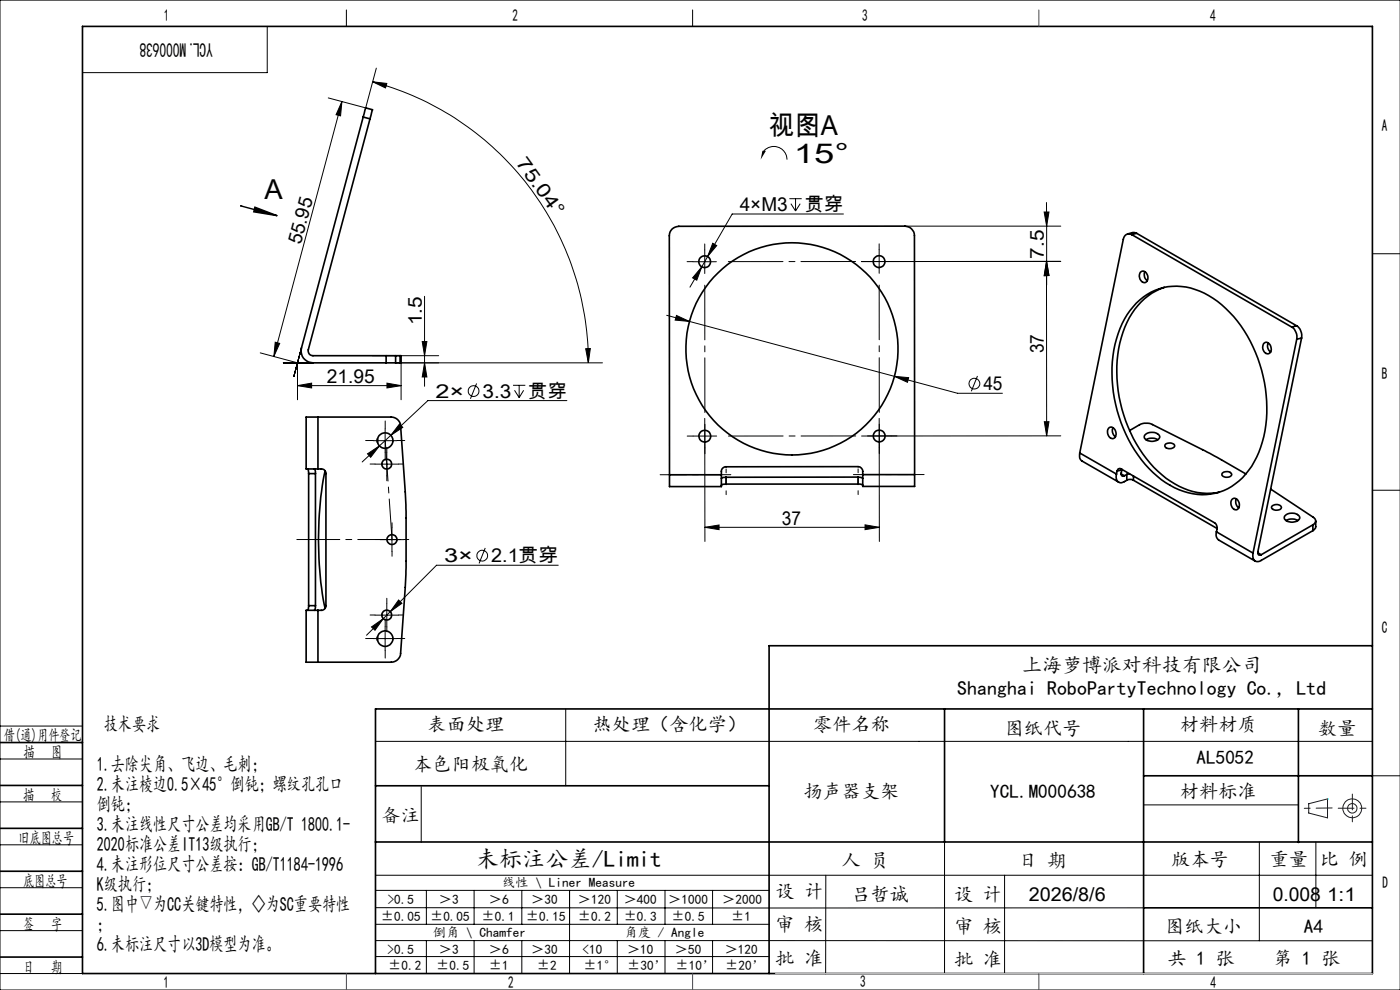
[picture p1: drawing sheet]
<svg xmlns="http://www.w3.org/2000/svg" width="297mm" height="210mm" viewBox="0 0 297 210" stroke-linecap="round" stroke-linejoin="round" font-family="sans-serif">
<g fill="none" stroke="#000" stroke-width=".21">
<path d="M0 0h297v210h-297zM56.7 5.6v9.8h-39.2M73.5 2.1v3.5M79.1 17.3l3 .4-.3 1zM79.1 17.3a61.7 61.7 0 0 1 45.7 59.7M79.8 14.5l-2.2 8.4-8-2.1M146.9 2.1v3.5M72.5 21.5l-14.4 54.1M72.5 21.5l-.3 3.1-.9-.3zM161.7 32.4a2.81 2.81 0 0 1 3.2-1.2 2.81 2.81 0 0 1 2.1 2.7M147 55.5h5M148.9 56.6l-1.1 2.8-.9-.5z"/>
<path d="M148.9 56.6l-2.5 4.3M149.5 53v5M150.1 54.4l-1.2 2.2M151.2 51.6l.8 .5-1.9 2.3zM167.5 42.1h2.6M167.8 43.2l1 1.6M168.8 42.1v2.7M169.8 43.2l-1 1.6M178.9 45.4h-23.6l-5.2 9M192 48h33M221.5 45h1l-.5 3zM222 55.4v37.1"/>
<path d="M222 43v5M222 55.4l.5 3-1 .1zM222 48v12.5M225 55.4l-42.3 .1M291.1 53.8h5.9M55.2 74.9l7.9 2.1v7.8M58.4 72.6l.9 .2-1.2 2.8zM60.1 77h6.3M64 73.8l-1.7 6.1M79 75.5h14.1M85.1 77v7.8M89.6 72.5h1l-.5 3z"/>
<path d="M90.1 62.9v19M90.1 77l.5 3h-1zM124.2 74l1-.1-.4 3.1zM127.8 77h-43.9M141.4 66.9l4.9 1.3M143.5 66.9l2.8 1.3-3.1-.3zM146.3 68.2l43.4 11.6M189.7 79.8l3.1 .3-.3 1zM189.7 79.8l13.4 3.6h9.6M207.4 79.8l-1.3 3.2M63.1 81.8l3-.5v1zM63.1 81.8h22"/>
<path d="M78 96.3l2.5-1.7-1.9 2.4zM79.2 93.5h5M79.6 98.5h5M80.5 94.6l-3.7 3.4M81.7 91v4.9M82.1 95.9v5.1M82.1 81.3l3 .5-3 .5zM82.9 92.3l-2.4 2.3M84.8 89.9l.6 .8-2.5 1.6zM101.1 81.3l-1.3 3.3M108.8 81.7h2.6M109.1 82.8l1 1.5"/>
<path d="M110.1 81.7v2.6M111.1 82.8l-1 1.5M120.3 85h-29.5l-7.9 7.3M149.5 88.8v26.1M186.5 88.8v26.1M221.5 89.5h1l-.5 3zM225 92.5h-42.2M80.6 114.5h5.1M83.1 112v5M102.9 116.2l-1.3 3.3M118.4 119.9h-25.8l-9.8 9.8M149.5 111.9l3-.5v1z"/>
<path d="M149.5 111.9h37M183.5 111.3l3 .6-3 .5zM291.1 104h5.9M78.8 133l2.5-1.8-1.7 2.5zM79.2 135.5h5M79.6 130.5h5M81.3 131.2l-3.5 3.6M81.7 133v5M82.1 128v5M82.8 129.7l-1.5 1.5M84.6 127.3l.7 .7-2.5 1.7zM0 154h17.5"/>
<path d="M79.7 157.3h211.4M120 150.4v16.3M0 179.2h17.5M0 161h17.5M0 170.1h17.5M89.4 166.9v11.8M200.4 178.6v27.9M242.6 170.7h32.8M267.2 178.6v21M279.2 178.6v14M291.1 164.6h6M0 188.3h17.5"/>
<path d="M0 197.4h17.5M79.7 185.7h211.4M79.7 199.5l211.4 .1M79.7 192.5l162.9 .1M79.7 188.9h83.5M79.7 196.1h83.5M90.5 188.9v7.2M90.5 199.5v7M100.6 188.9v7.2M100.6 199.5v7M110.7 188.9v7.2M110.7 199.5v7"/>
<path d="M120.8 188.9v17.6M131 188.9v7.2M131 199.5v7M141.1 188.9v7.2M141.1 199.5v7M151.2 188.9v7.2M151.2 199.5v7M175.2 185.7v20.9M213.1 185.7v20.8M0 206.5h17.5M79.7 202.9h83.5M163.2 206.5h127.9"/>
<circle cx="100.5" cy="82.9" r="1.14"/>
<circle cx="206.7" cy="81.4" r="1.14"/>
<circle cx="102.3" cy="117.9" r="1.14"/>
</g>
<g fill="#000">
<path d="M161.7 32h.8l-1.1 1.9zM54.1 43.9l4.7 1.8-5-.8z"/>
<path d="M221.5 45h1l-.5 3zM222 55.4l.5 3-1 .1z"/>
<path d="M58.4 72.6l.9 .2-1.2 2.8zM72.5 21.5l-.3 3.1-.9-.3z"/>
<path d="M89.6 72.5h1l-.5 3zM90.1 77l.5 3h-1z"/>
<path d="M124.2 74l1-.1-.4 3.1zM79.1 17.3l3 .4-.3 1z"/>
<path d="M63.1 81.8l3-.5v1zM82.1 81.3l3 .5-3 .5z"/>
<path d="M78 96.3l.6 .7 1.9-2.4zM84.8 89.9l-1.9 2.4 2.5-1.6zM78.8 133l.8 .7 1.7-2.5zM84.6 127.3l-1.8 2.4 2.5-1.7zM148.9 56.6l-2 2.3 .9 .5zM151.2 51.6l-1.1 2.8 1.9-2.3zM143.5 66.9l-.3 1 3.1 .3zM189.7 79.8l2.8 1.3 .3-1z"/>
<path d="M221.5 89.5h1l-.5 3zM222 55.4l.5 3-1 .1z"/>
<path d="M183.5 111.3l3 .6-3 .5zM149.5 111.9l3-.5v1z"/>
</g>
<path d="M51 43.7h.1M51 43.7l7.8 2M54.1 43.9l4.7 1.8-5-.8z" fill="none" stroke="#000" stroke-width=".3"/>
<g fill="none" stroke="#191924" stroke-width=".21">
<path d="M277.6 170.5l4-1v4l-4-1z"/>
<circle cx="286.9" cy="171.5" r="1.01"/>
<circle cx="286.9" cy="171.5" r="2"/>
</g>
<path d="M63 114.4h22" fill="none" stroke="#000" stroke-width=".21" stroke-dasharray="30.5 1.3 1.3 1.3" stroke-dashoffset="21.4"/>
<g fill="none" stroke="#000" stroke-width=".21" stroke-dasharray="30.5 1.3 1.3 1.3">
<path d="M147 55.5h-1.2M149.5 53v-1.3M186.5 53v-1.3M186.5 55.5h2.5M186.5 55.5v-2.5M186.5 55.5h-2.5M186.5 55.5v2.5M189 55.5h1.3M79.2 93.4h-1.6M79.6 98.4h-1.1M81.7 90.9v-1.6M81.7 95.9v1.7"/>
<path d="M82.1 95.9v-1M84.2 93.4h1.7M84.6 98.4h1M147 92.5h-1.2M149.5 92.5h2.5M149.5 92.5v-2.5M149.5 92.5h-2.5M149.5 92.5v2.5M149.5 95v1.2M186.5 92.5h2.5M186.5 92.5v-2.5M186.5 92.5h-2.5"/>
<path d="M186.5 92.5v2.5M186.5 95v1.2M189 92.5h1.3M80.7 114.4h-1.1M82.1 100.9v1.1M83.2 111.9v-1M83.2 116.9v1.1M85.7 114.4h1M79.2 135.4h-1.6M79.6 130.5h-1.1M81.7 132.9v-1.6M81.7 137.9v1.7"/>
<path d="M82.1 128v-1.1M82.1 133v1M84.2 135.4h1.7M84.6 130.5h1"/>
</g>
<path d="M154 99.5v5.4M182 104.9v-5.4" fill="none" stroke="#000" stroke-width=".21" stroke-dasharray="30.5 1.3 1.3 1.3" stroke-dashoffset="29.7"/>
<path d="M155 100.7h-15M196 100.7h-15" fill="none" stroke="#000" stroke-width=".21" stroke-dasharray="30.5 1.3 1.3 1.3" stroke-dashoffset="24.9"/>
<path d="M154.5 55.5h27M149.5 60.5v27M186.5 60.5v27M154.5 92.5h27" fill="none" stroke="#000" stroke-width=".21" stroke-dasharray="30.5 1.3 1.3 1.3" stroke-dashoffset="18.9"/>
<path d="M81.7 93.4l1.5 21" fill="none" stroke="#000" stroke-width=".21" stroke-dasharray="30.5 1.3 1.3 1.3" stroke-dashoffset="21.9"/>
<g fill="none" stroke="#000" stroke-width=".35">
<path d="M17.5 5.6h273.6v200.9h-273.6zM77 24.8l-13 49a2.51 2.51 0 0 0 2.4 3.2h15.5M77 24.8l.6-1.9 1.4 .4-.5 1.9M77 24.8l1.5 .4M78.5 25.2l-13.1 49a1.01 1.01 0 0 0 1 1.3h15.5M240.1 49.8a1.2 1.2 0 0 0-1.8 1l-9.2 45.3M240.1 49.8l33.9 19.6M241.1 49.5l-.5-.2-1.4 .3M241.1 49.5l-1 .3M241.1 49.5l34 19.6M241.9 57.8a.93 .93 0 0 1 1-.2 .93 .93 0 0 1 .6 .8 .96 .96 0 0 1-.1 1.1 .96 .96 0 0 1-1 .4 1.64 1.64 0 0 1-.5-2.1zM242.9 57.6a1.63 1.63 0 0 0 .5 1.9"/>
<path d="M81.9 75.5h2M81.9 77h2M81.9 75.5v1.5M83.9 75.5h1M83.9 77h1M83.9 75.5v1.5M84.9 75.5h.2v1.5h-.2M84.9 75.5v1.5M241.1 64.3a11.9 11.9 0 0 1 14.4-2.1 25.1 25.1 0 0 1 11.8 15.1 26.3 26.3 0 0 1-1.8 21.6 12.3 12.3 0 0 1-17.3 4 25.4 25.4 0 0 1-10.8-14.5 26.3 26.3 0 0 1 1.7-21.7zM247 61a14.4 14.4 0 0 0-8.8 9.5 29.5 29.5 0 0 0 8.3 30.2 14.3 14.3 0 0 0 12.2 3.7M268.1 72.9a.98 .98 0 0 1 1.1-.1 .98 .98 0 0 1 .5 1 .87 .87 0 0 1-.6 1.2 .87 .87 0 0 1-1.1-.7l-.1-.6zM269 72.7a1.57 1.57 0 0 0 .6 2"/>
<path d="M274 69.4a2.62 2.62 0 0 1 1.1 2.6M275.1 69.1a2.64 2.64 0 0 1 1 2.6M275.1 69.1l-1.1 .3M275.1 72l-9.3 45.3M276.1 71.7l-9.3 45.3a.49 .49 0 0 0 .1 .6 .49 .49 0 0 0 .6 .1M276.1 71.7l-1 .3M65.2 99.5l.3 1M66.7 99.5l.2 1M67.5 99.5h.7a.96 .96 0 0 1 .9 1v28a.96 .96 0 0 1-.9 1h-.7M67.5 88.5h15.5a1.99 1.99 0 0 1 2 1.8l1.1 18.2v13.3l-1.1 16.8a1.99 1.99 0 0 1-2 1.9h-15.5M67.5 88.5h-2.6v11h2.6M67.5 88.5v11"/>
<path d="M69 99.9a76.1 76.1 0 0 0 0 29.1M80.1 93.1v.7M229.1 96.1l-.1 .4a1.23 1.23 0 0 0 .5 1.3l7.8 4.5M229.1 96.1l7.8 4.5M235.2 90.9a.97 .97 0 0 1 1.1-.1 .97 .97 0 0 1 .4 1 .84 .84 0 0 1-.2 1 .84 .84 0 0 1-1.1 0l-.4-.8-.1-.6zM236.1 90.7a1.51 1.51 0 0 0 .5 1.9M237 99.9a.58 .58 0 0 1 .8-.4l19.9 11.4a1.37 1.37 0 0 1 .5 1.3l-.1 .6M237 99.9l-.1 .7M238 99.7l-.1 .6a.47 .47 0 0 0 0 .6 .47 .47 0 0 0 .6 0M238 99.7l-1 .2M238 99.5v.2M239.6 91.3l2.2-1.2a3.2 3.2 0 0 1 2.7 0l12.1 6.1 7.7 4.3"/>
<path d="M242.8 92.3a2.1 2.1 0 0 1 3.2 .3 1.77 1.77 0 0 1-2.5 .9l-.7-.5zM243.1 93.3a2.66 2.66 0 0 1 2.5 0M247.3 94.2a1.29 1.29 0 0 1 1.9 .4 1.29 1.29 0 0 1-2.1 .1zM65.5 100.5h1.4M65.5 100.5v28M66.9 100.5v28M142 100.7v2.5h11v-2.5M142 100.7h11M154 101.2l-1 .3M154 102.7l-1 .2M154 101.2v1.5M154 102.7h28"/>
<path d="M182 101.2l1 .3M182 102.7l1 .2M182 101.2h-28M182 101.2v1.5M183 100.7v-.7a1.02 1.02 0 0 0-1-1h-28a.96 .96 0 0 0-1 1v.7M183 100.7v2.5h11v-2.5M183 100.7h11M194 100.7v-50.7a2.05 2.05 0 0 0-2-2h-48a1.99 1.99 0 0 0-2 2v50.7M236.9 100.6a1.17 1.17 0 0 0 0 1.3 1.17 1.17 0 0 0 1.3 .4l.8-.4M237.8 100.5l.7 .4M239 101.9a1.5 1.5 0 0 1 1.5 0M239 100.6l-.5 .3"/>
<path d="M239 100.6v1.3M239.6 100.5l-.6 .1M240.5 101.9l17.7 10.2M240.5 101v.9M258.1 112.8v1.1l.4 .6 7.8 4.5M258.1 112.8l7.7 4.5M259.4 100.3a1.25 1.25 0 0 1 1.9 .4 1.2 1.2 0 0 1-2.1-.1zM261.5 105.8a1.21 1.21 0 0 1 1.2 .4 1.21 1.21 0 0 1 .2 1.3 .82 .82 0 0 1-.9 .7 .82 .82 0 0 1-.7-.8l-.2-.9zM262.3 105.8a1.55 1.55 0 0 0 .5 1.9M266.8 117.3l.7 .4M269.6 103.7l9 6a.85 .85 0 0 1 .5 .9 .85 .85 0 0 1-.6 .7M269.8 107.4a1.26 1.26 0 0 1 2.1 .3 1.23 1.23 0 0 1-2.2-.1z"/>
<path d="M272.5 109.5a2.1 2.1 0 0 1 3.2 .2 1.77 1.77 0 0 1-2.5 .9l-.7-.5zM272.8 110.4a2.66 2.66 0 0 1 2.5 0M278.5 112.6l-11 6.3a1.09 1.09 0 0 1-1.3 .1 1.09 1.09 0 0 1-.4-1.3v-.4M278.5 111.3l-11 6.4M278.5 111.3v1.3M279.1 110.5v1.5l-.6 .6M65.5 128.5l-.3 1M65.5 128.5h1.4M66.9 128.5l-.2 1M67.5 129.5h-2.6v11h2.6M67.5 129.5v11M80.1 135.1v.7"/>
<path d="M291.1 137h-127.9v69.5M0 157.5h17.5M200.4 150.4v28.2M242.6 150.4v56.1M275.4 150.4v28.3M291.1 150.4h-211.4v56.1M0 175.7h17.5M0 166.6h17.5M79.7 166.7h83.5M79.7 178.6h211.4M242.6 164.6h48.5M0 184.8h17.5"/>
<path d="M0 193.9h17.5M242.6 192.6h48.5M0 203h17.5"/>
<circle cx="149.5" cy="55.5" r="1.25"/>
<circle cx="186.5" cy="55.5" r="1.26"/>
<circle cx="168" cy="74" r="22.5"/>
<circle cx="81.7" cy="93.5" r="1.65"/>
<circle cx="82" cy="98.4" r="1.04"/>
<circle cx="149.5" cy="92.5" r="1.25"/>
<circle cx="186.5" cy="92.5" r="1.24"/>
<circle cx="83.2" cy="114.5" r="1.05"/>
<circle cx="81.7" cy="135.5" r="1.64"/>
<circle cx="82" cy="130.5" r="1.04"/>
</g>
<path d="M282.6 171.4l-5.9 .1M283.9 171.4h6M286.9 168.4v6" fill="none" stroke="#191924" stroke-width=".21" stroke-dasharray="6.3 1.3 1.3 1.3" stroke-dashoffset="3"/>
<path d="M164.5 206.5h126.6" fill="none" stroke="#c0c0c0" stroke-width=".21"/>
<path d="M220.4 2.1v3.5M73.5 206.5v3.5M146.9 206.5v3.5M220.4 206.5v3.5" fill="none" stroke="#00f" stroke-width=".21"/>
<path d="M281.6 169.5h.1" fill="none" stroke="#0ff" stroke-width=".21"/>
<g font-size="5.8">
<text x="163.2" y="28.5">视图A</text>
<text x="168.4" y="34.5">15°</text>
<text x="56.1" y="42.3">A</text>
</g>
<text font-size="4.9" x="100.9" y="184">未标注公差/Limit</text>
<g font-size="4.2">
<text x="45.1" y="9.2" transform="rotate(-180 45.1 9.2)">YCL.M000638</text>
<text x="216.8" y="142.5">上海萝博派对科技有限公司</text>
<text x="203.1" y="147.4">Shanghai RoboPartyTechnology Co., Ltd</text>
<text x="22" y="155.1">技术要求</text>
<text x="20.6" y="163.6">1.去除尖角、飞边、毛刺；</text>
<text x="20.6" y="167.8">2.未注棱边0.5×45°倒钝；螺纹孔孔口</text>
<text x="20.6" y="172">倒钝；</text>
<text x="20.6" y="176.3">3.未注线性尺寸公差均采用GB/T 1800.1-</text>
<text x="20.6" y="180.5">2020标准公差IT13级执行；</text>
<text x="20.6" y="184.7">4.未注形位尺寸公差按：GB/T1184-1996</text>
<text x="20.6" y="189">K级执行；</text>
<text x="20.6" y="193.2">5.图中▽为CC关键特性，◇为SC重要特性</text>
<text x="20.6" y="197.4">；</text>
<text x="20.6" y="201.7">6.未标注尺寸以3D模型为准。</text>
</g>
<g font-size="4.1">
<text x="109.4" y="34.6" transform="rotate(54 109.4 34.6)">75.04°</text>
<text x="156.9" y="44.8">4×M3</text>
<text x="170.8" y="44.8">贯穿</text>
<text x="63.8" y="52.1" transform="rotate(-75 63.8 52.1)">55.95</text>
<text x="221.5" y="54.8" transform="rotate(-90 221.5 54.8)">7.5</text>
<text x="89.5" y="68.9" transform="rotate(-90 89.5 68.9)">1.5</text>
<text x="221.5" y="74.9" transform="rotate(-90 221.5 74.9)">37</text>
<text x="69.3" y="81.2">21.95</text>
<text x="208.6" y="82.8">45</text>
<text x="92.4" y="84.4">2×</text>
<text x="102.4" y="84.4">3.3</text>
<text x="112.1" y="84.4">贯穿</text>
<text x="165.9" y="111.3">37</text>
<text x="94.2" y="119.3">3×</text>
<text x="104.2" y="119.3">2.1贯穿</text>
<text x="90.7" y="155.1">表面处理</text>
<text x="125.7" y="155.1">热处理（含化学）</text>
<text x="172.5" y="155.1">零件名称</text>
<text x="213.1" y="155.8">图纸代号</text>
<text x="250.3" y="155.1">材料材质</text>
<text x="279.6" y="155.8">数量</text>
<text x="87.6" y="163.5">本色阳极氧化</text>
<text x="253.8" y="162.1">AL5052</text>
<text x="170.4" y="169.2">扬声器支架</text>
<text x="210.1" y="169.2">YCL.M000638</text>
<text x="250.3" y="169.2">材料标准</text>
<text x="80.9" y="174.3">备注</text>
<text x="178.5" y="184">人 员</text>
<text x="216" y="184">日 期</text>
<text x="248.5" y="183.7">版本号</text>
<text x="269.4" y="183.7">重量</text>
<text x="280" y="183.7">比 例</text>
<text x="164.5" y="190.5">设 计</text>
<text x="180.6" y="191">吕哲诚</text>
<text x="202.4" y="191">设 计</text>
<text x="218.3" y="191">2026/8/6</text>
<text x="270" y="191">0.008</text>
<text x="281.5" y="191">1:1</text>
<text x="164.5" y="197.4">审 核</text>
<text x="202.4" y="197.9">审 核</text>
<text x="247.2" y="198">图纸大小</text>
<text x="276.6" y="198">A4</text>
<text x="164.5" y="204.6">批 准</text>
<text x="202.4" y="205">批 准</text>
<text x="247.7" y="204.6">共 1 张</text>
<text x="270.1" y="204.6">第 1 张</text>
</g>
<g font-size="3.5">
<text x="34.8" y="4.4">1</text>
<text x="108.7" y="4.4">2</text>
<text x="182.9" y="4.4">3</text>
<text x="256.7" y="4.4">4</text>
<text x="293.2" y="27.8">A</text>
<text x="293.2" y="80.3">B</text>
<text x="293.2" y="134.2">C</text>
<text x=".8" y="157.2">借(通)用件登记</text>
<text x="5" y="160.8">描</text>
<text x="10.9" y="160.8">图</text>
<text x="4.9" y="169.8">描</text>
<text x="10.8" y="169.8">校</text>
<text x="3.9" y="179">旧底图总号</text>
<text x="4.9" y="188.1">底图总号</text>
<text x="293.3" y="188.4">D</text>
<text x="4.9" y="197.2">签</text>
<text x="10.8" y="197.2">字</text>
<text x="4.9" y="206.3">日</text>
<text x="10.8" y="206.3">期</text>
<text x="34.7" y="209.6">1</text>
<text x="107.8" y="209.6">2</text>
<text x="182.5" y="209.3">3</text>
<text x="256.8" y="209.7">4</text>
</g>
<g font-size="2.8">
<text x="82.2" y="191.7">&gt;0.5</text>
<text x="93.1" y="191.7">＞3</text>
<text x="103.7" y="191.7">＞6</text>
<text x="106.6" y="188.1">线性 \ Liner Measure</text>
<text x="112.7" y="191.7">＞30</text>
<text x="122.6" y="191.7">＞120</text>
<text x="132.3" y="191.7">＞400</text>
<text x="141.8" y="191.7">＞1000</text>
<text x="153.2" y="191.7">＞2000</text>
<text x="80.8" y="195.3">±0.05</text>
<text x="91.2" y="195.3">±0.05</text>
<text x="102.2" y="195.3">±0.1</text>
<text x="111.6" y="195.3">±0.15</text>
<text x="122.6" y="195.3">±0.2</text>
<text x="132.3" y="195.3">±0.3</text>
<text x="142.5" y="195.3">±0.5</text>
<text x="155.1" y="195.3">±1</text>
<text x="82.2" y="202.3">&gt;0.5</text>
<text x="91.8" y="198.8">倒角 \ Chamfer</text>
<text x="93.1" y="202.3">＞3</text>
<text x="103.7" y="202.3">＞6</text>
<text x="112.7" y="202.3">＞30</text>
<text x="123.6" y="202.3">&lt;10</text>
<text x="132.5" y="198.8">角度 / Angle</text>
<text x="133" y="202.3">＞10</text>
<text x="143.2" y="202.3">＞50</text>
<text x="153.7" y="202.3">＞120</text>
<text x="82.3" y="205.8">±0.2</text>
<text x="92.5" y="205.8">±0.5</text>
<text x="103.7" y="205.8">±1</text>
<text x="113.9" y="205.8">±2</text>
<text x="123.8" y="205.7">±1°</text>
<text x="133" y="205.7">±30’</text>
<text x="143.3" y="205.7">±10’</text>
<text x="153.8" y="205.8">±20’</text>
</g>
</svg>
